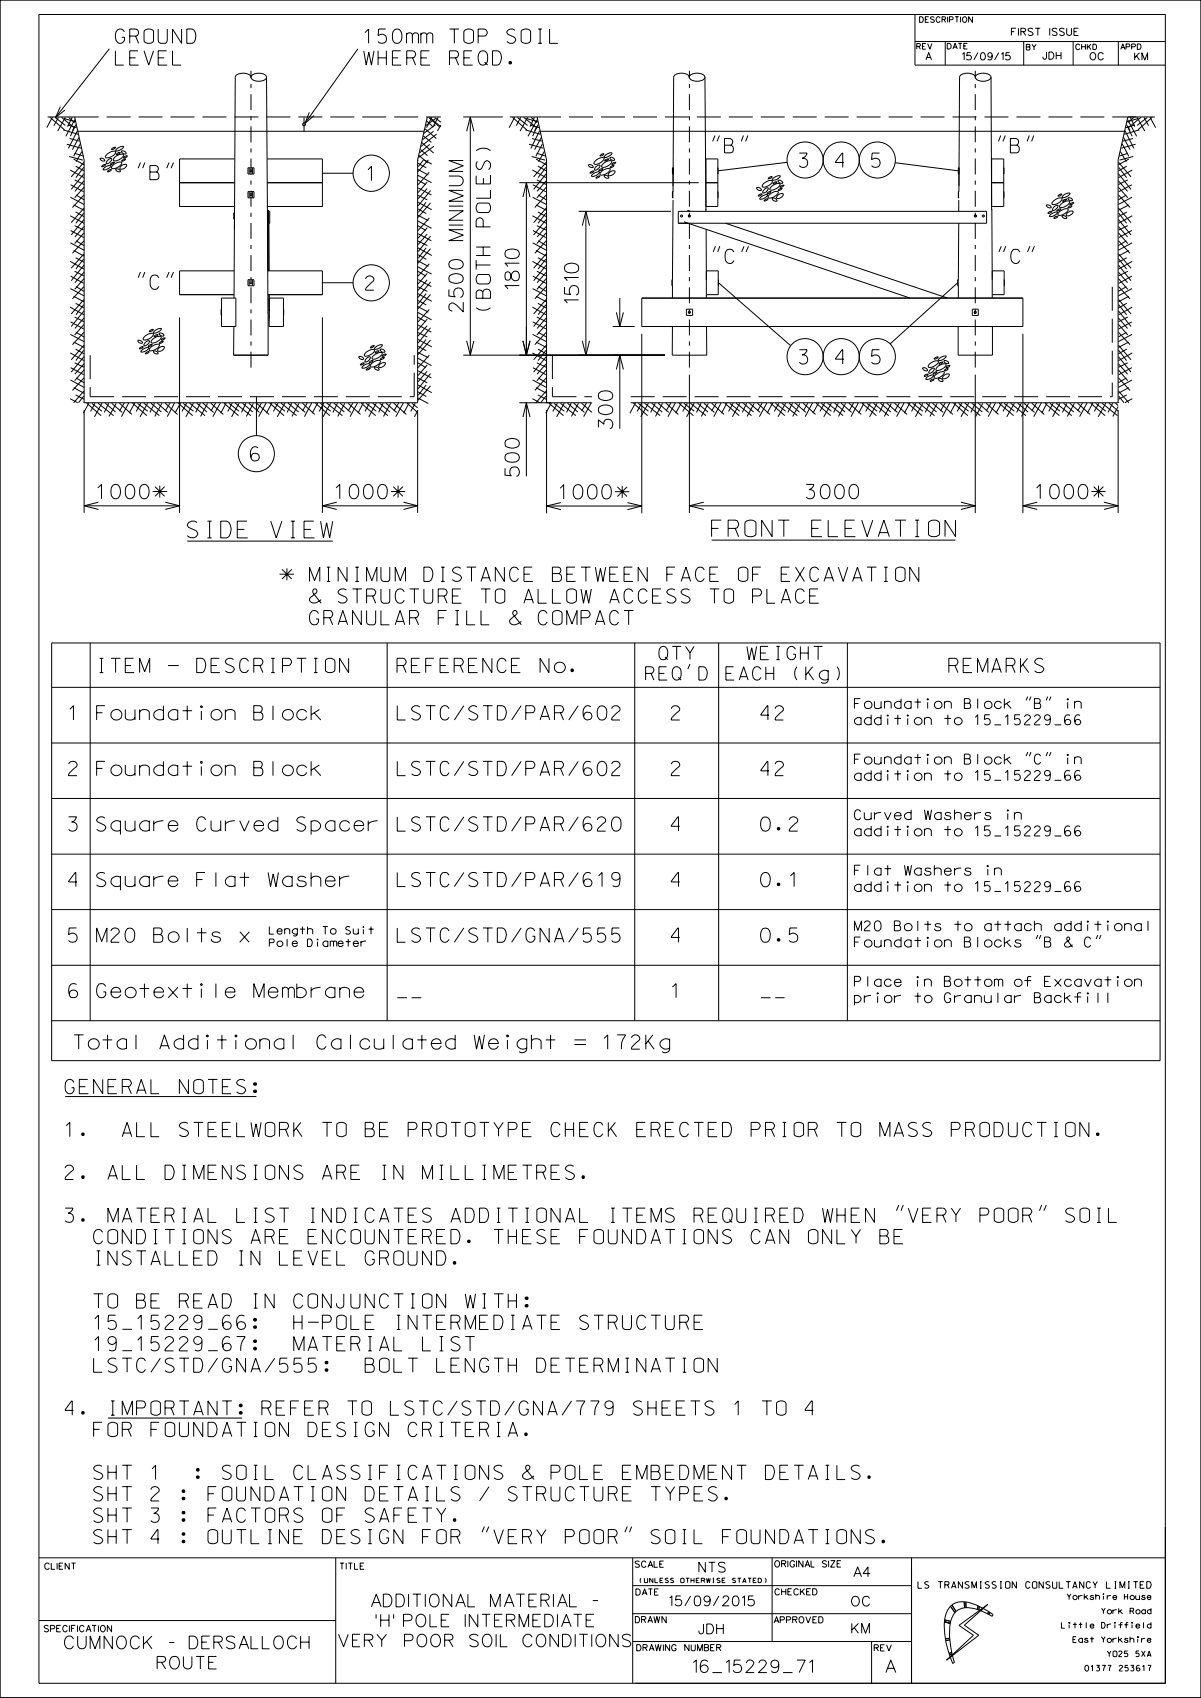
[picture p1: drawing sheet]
<svg xmlns="http://www.w3.org/2000/svg" width="210mm" height="297mm" viewBox="0 0 210 297" stroke-linecap="round" stroke-linejoin="round" font-family="sans-serif">
<g fill="none" stroke="#000" stroke-width=".17">
<path d="M0 0h210v296.9h-210zM6.8 2.5h197v291.9h-197zM10.5 18.7l-.8 1.8 1.7-1.2M19.1 8.5l-9.4 12M43.9 13.5a1.66 1.66 0 0 0-2.2-.6 .72 .72 0 0 0-.6 .6l-.1 26.5M44.1 13.1a2.02 2.02 0 0 1 2.5 .2 .8 .8 0 0 1-1 .9 1.45 1.45 0 0 1-1.7-.7zM46.6 13.5l.2 26.3M54.1 19.6l-.8 2 1.6-1.4M62.6 8.5l-9.3 13.1M120.5 13.5a1.6 1.6 0 0 0-2.1-.6l-.4 .2-.2 .4-.1 19M120.7 13.1a2.02 2.02 0 0 1 2.5 .2 .83 .83 0 0 1-1 .9l-1-.1a.7 .7 0 0 1-.6-.8zM123.3 13.5l.1 23.2"/>
<path d="M160 7.3h43.8M160 2.5v8.9h43.8M160.3 8.1l.6-.1v-.3l-.6-.1v1M160.6 8.1l.3 .5M161.3 8.1h.3M161.9 7.6h-.6v1h.6M162.2 7.6l.4 1 .3-1M165.3 7.3v4.1M170.5 13.5a1.57 1.57 0 0 0-2-.6 .79 .79 0 0 0-.7 .6l-.1 19M170.7 13.1a2.07 2.07 0 0 1 2.5 .2 .82 .82 0 0 1-.9 .9 1.47 1.47 0 0 1-1.8-.7zM173.3 13.5l.1 23.2M179 7.3v4.1"/>
<path d="M187.6 7.3v4.1M195.5 7.3v4.1M8.3 20.5h4.8l1.6 7.5v42.4h58.3v-42.4l1.7-7.5h2.4M8.7 20.5l2.6 2.2M9.2 20.5l-1 1.8M9.7 20.6l1.7 1.3M10.2 20.5l-.8 1.5M10.8 20.5l2.3 1.9M11 22.7l2.7 .8M11.2 20.7l2 .6M11.4 20.5l-1.3 2.4M11.7 25.2l2.5 .7"/>
<path d="M11.8 21.9l1.6 .4M12 20.5l1.1 .9M12.1 27.4l2.4 .6M12.2 24.2l1.7 .5M12.3 29.7l2.4 1.4M12.3 37.7l2.4 1.3M12.3 34.5l2.4 1.3M12.3 32.3l2.3 1.2M12.6 20.5l-.8 1.7M12.9 27.8l1.8 1M12.9 35.8l1.8 1M13 26.8l1.6 .5"/>
<path d="M13.1 31.5l1.6 .8M13.1 39.5l1.6 .7M13.1 22.1l-.4 .8M13.1 20.9l-1.6 2.9M13.2 29.1l1.5 .8M13.2 37.1l1.5 .8M13.3 21.8l-1 2M13.3 34.1l1.4 .9M13.5 22.9l-1.5 3.1M13.6 23h60.6M13.8 24.1l-1.1 2.1M14 25.1l-1.1 2.2"/>
<path d="M14.3 26.5l-1 1.8M14.6 29.3l-1.3 1.8M14.6 37.3l-1.3 1.7M14.7 34.1l-2 2.2M14.7 32.8l-1.6 1.8M14.7 31.6l-1.6 1.9M14.7 30.4l-2.2 2.7M14.7 28.4l-2.2 2.5M14.7 39.6l-1.6 1.8M14.7 38.4l-2.2 2.7M14.7 36.4l-2.2 2.5M17.5 27.7h.3a.52 .52 0 0 1 .5 .4h-.5z"/>
<path d="M17.9 29l.6-.2-.2 .2-.5 .2zM18.1 29.5l.2-.2a1.33 1.33 0 0 1 1.1-.3 1.34 1.34 0 0 1-1.4 .7zM18.6 27.1l.6-.4a1.02 1.02 0 0 1 1-.2 1.45 1.45 0 0 1-1.7 1zM18.8 29.9l.6-.3a.38 .38 0 0 1-.6 .3zM18.9 28l.2-.2h.4a.91 .91 0 0 1-.9 .8v-.1zM19.4 28.6l.5-.2a.38 .38 0 0 1-.6 .3zM19.6 25.9l.6-.1-.6 .4zM19.6 29l.6-.4a1.02 1.02 0 0 1 1.1-.2 1.49 1.49 0 0 1-1.8 1zM20.2 27.4l.3-.2a1.08 1.08 0 0 1 1.1-.1 1.49 1.49 0 0 1-1.8 .9v-.1zM20.2 29.6l.3-.1 .4 .2 .2 .3-.3 .1a.49 .49 0 0 1-.6-.5zM20.4 27l.2-.3h.4l-.3 .2-.3 .2zM20.5 26a1.21 1.21 0 0 1 1.1-.4 1.33 1.33 0 0 1-1.4 .7z"/>
<path d="M21.1 29.1a.86 .86 0 0 1 1-.3 .83 .83 0 0 1-1.1 .7zM21.2 26.5l.3-.1a.52 .52 0 0 1 .5 .4 .58 .58 0 0 1-.8-.3zM21.3 28.1l.6-.3a.38 .38 0 0 1-.6 .3zM21.6 27.5l.4-.2h.3l-.5 .3zM24.6 28.4l-.4 1M25.3 28.4l-.4 1M29.6 28.4l-.5 1M30.3 28.4l-.4 1M31.4 32h9.6M41 37.2v1.1M41 38.3l-.1 13.8M41 27.8h-9.6v8.3h9.6"/>
<path d="M41.1 37.2h-.2v1.1h.2M43.4 29.3h1v1.1h-1zM43.4 33.5h1v1.1h-1zM43.6 29.3v1.1M43.6 33.5v1.1M44.2 29.3v1.1M44.2 33.5v1.1M46.7 27.8h9.7v8.3h-9.6M46.7 32h9.7M46.8 37h.1M46.8 38v16.7M47 37h.2v2h-.2v-2.2h-.2v2h.2"/>
<path d="M47 39v8.4M53.2 20.5v2.5M56.4 30.3h5.3M73.1 38.7l2.4 1.2M73.1 39.5l1.4 .8M73.1 30.7l2.4 1.3M73.1 31.5l1.4 .8M73.1 37.6l1.8 1M73.1 29.6l1.8 1M73.1 34.2l1.6 .8M73.1 35.4l2.4 1.3M73.1 36.5l1.4 .9"/>
<path d="M73.1 28.6l1.4 .7M73.1 28h.1M73.1 32.9l2.3 1.2M73.2 27.2l1.6 1.3M73.5 26.1l1.3 1.1M73.8 24.9l2 1.9M74 23.8l1.4 1.1M74 28l-.9 1.1M74.2 28l1.3 .7M74.3 22.5l2 1.7M74.5 35.4l-1.4 1.7M74.6 21.1l1.2 1.2"/>
<path d="M74.7 33l-1.6 1.8M74.7 39.8l-1.6 1.9M74.7 31.8l-1.6 1.9M74.9 28l-1.8 2M74.9 20.5l1.9 1.7M75.1 38.1l-2 2.2M75.1 30.1l-2 2.2M75.1 20.5l2 1.7M75.1 25.3l-1.7 1.4M75.3 33.3l-2.2 2.7M75.3 35.5l-2.2 2.5M75.5 20.5l-.9 1.8"/>
<path d="M75.8 23l-1.9 1.4M75.9 25.6l-2.7 1.9M76 20.6l1.1 .8M76.1 20.8l-1.7 1.2M76.1 21.8l-2 1.5M76.3 23.5l-2.7 2.1M76.6 20.5l-.8 1.5M77.1 21.9l-.6 1M81 20.5h6.9M81.6 23l.6-2.5 .7 2.5M82.2 20.5v41.6M89.1 20.5h4.8l1.7 7.5v42.4"/>
<path d="M89.6 20.5l2.5 2.2M90 20.5l-1 1.8M90.5 20.6l1.8 1.3M90.8 32h31.4M91.1 20.5l-.8 1.5M91.4 34.5l.6-2.5 .7 2.5M91.6 20.5l2.3 1.9M91.9 22.7l2.6 .8M92 32v30.1M92.1 20.7l2 .6M92.3 20.5l-1.4 2.4M92.5 25.2l2.5 .7"/>
<path d="M92.7 21.9l1.6 .4M92.9 20.5l1 .9M93 27.4l2.3 .6M93 24.2l1.8 .5M93.1 29.7l2.4 1.4M93.1 37.7l2.4 1.3M93.1 34.5l2.4 1.3M93.2 32.3l2.3 1.2M93.5 20.5l-.8 1.7M93.7 27.8l1.8 1M93.7 35.8l1.8 1M93.8 26.8l1.6 .5"/>
<path d="M93.9 31.5l1.6 .8M93.9 39.5l1.6 .7M93.9 22.1l-.4 .8M93.9 20.9l-1.6 2.9M94.1 29.1l1.4 .8M94.1 37.1l1.4 .8M94.1 21.8l-1 2M94.1 34.1l1.4 .9M94.4 22.9l-1.6 3.1M94.4 23h102.2M94.7 24.1l-1.2 2.1M94.9 25.1l-1.2 2.2"/>
<path d="M95.2 26.5l-1 1.8M95.5 29.3l-1.4 1.8M95.5 37.3l-1.4 1.7M95.5 34.1l-2 2.2M95.5 32.8l-1.6 1.8M95.5 31.6l-1.6 1.9M95.5 30.4l-2.2 2.7M95.5 28.4l-2.2 2.5M95.5 39.6l-1.6 1.8M95.5 38.4l-2.2 2.7M95.5 36.4l-2.2 2.5M101.2 37h16.1"/>
<path d="M101.8 39.5l.6-2.5 .7 2.5M102.4 37v25.1M102.9 28.9l.3-.1a.52 .52 0 0 1 .5 .4l-.3 .1a.52 .52 0 0 1-.5-.4zM103.2 30.2l.2-.2 .5-.1-.5 .4zM103.5 30.6l.2-.2a1.3 1.3 0 0 1 1.1-.3 1.22 1.22 0 0 1-1.4 .7zM104 28.3l.6-.5a1.02 1.02 0 0 1 1-.1 1.49 1.49 0 0 1-1.7 .9zM104.2 31.1l.5-.3h.2l-.5 .4zM104.2 29.1l.7-.2a.91 .91 0 0 1-.9 .8zM104.8 29.7l.6-.2-.3 .3-.4 .1zM104.9 27.2l.6-.3a.38 .38 0 0 1-.6 .3zM105 30.2l.6-.5a1.08 1.08 0 0 1 1.1-.1 1.49 1.49 0 0 1-1.8 .9zM105.3 28.8l.6-.5a1.02 1.02 0 0 1 1.1-.1 1.45 1.45 0 0 1-1.8 1z"/>
<path d="M105.6 30.7h.3a.49 .49 0 0 1 .5 .4h-.5zM105.7 27.3l.2-.2a1.19 1.19 0 0 1 1.1-.3 1.34 1.34 0 0 1-1.4 .7zM105.7 28.1l.3-.2 .4-.1-.5 .4zM106.5 30.2a.86 .86 0 0 1 1-.3 .88 .88 0 0 1-1.1 .8zM106.6 27.6h.5l.4 .4a.58 .58 0 0 1-.9-.4zM106.7 29.2l.4-.3 .3 .1-.5 .3h-.3zM107 28.7l.7-.3-.5 .4zM117.6 29.3h.2v1.1h-.2zM117.7 29.3v1.1M117.7 33.5v1.1M117.7 35l-.1 13.9M117.7 30.4v3.1"/>
<path d="M117.8 33.5h-.2v1.1h.2M118.6 37h53.9v2h-53.9zM119.6 38.8l39.5 13.3M120.3 36.8l.4 .2M120.3 36.8l-.1 .2M120.3 36.8h.1M120.6 37.6l-.2 .1 .1 .3M123.4 32h2.1M123.4 27.8h2.1v8.3h-2.1zM123.4 36.5v.5M125 23.7l-.4 1M125.5 29.3v1.1"/>
<path d="M125.5 33.5v1.1M125.8 23.7l-.4 1M126.9 39l38.8 13.1M130 23.7l-.4 1M130.8 23.7l-.4 1M132.3 32.8a.59 .59 0 0 1 .8 .5h-.3a.57 .57 0 0 1-.5-.5zM132.7 34.1l.5-.2-.2 .3-.4 .1zM133.1 34.4a1.16 1.16 0 0 1 1.1-.3 1.42 1.42 0 0 1-1.3 .7zM133.4 32.2l.5-.4a.93 .93 0 0 1 1.1-.1 1.52 1.52 0 0 1-1.7 .9zM133.6 35.1l.6-.3a.44 .44 0 0 1-.6 .3zM133.7 33.1l.2-.2h.4a.85 .85 0 0 1-.9 .8v-.1zM134.1 33.8l.6-.3a.38 .38 0 0 1-.6 .3z"/>
<path d="M134.3 31.2l.7-.3-.5 .4h-.2zM134.4 34.2l.6-.5a.88 .88 0 0 1 1.1-.1 1.47 1.47 0 0 1-1.8 .9zM134.7 32.8l.6-.5a.93 .93 0 0 1 1.1-.1 1.52 1.52 0 0 1-1.8 1zM135 34.7a.57 .57 0 0 1 .9 .4l-.3 .1a.51 .51 0 0 1-.6-.5zM135.1 31.3a1.42 1.42 0 0 1 1.3-.5 1.26 1.26 0 0 1-1.4 .7zM135.3 32l.5-.2-.3 .3-.4 .1zM135.9 34.2a.84 .84 0 0 1 1-.3 .88 .88 0 0 1-1.1 .7zM136 31.6a.6 .6 0 0 1 .9 .4h-.6zM136.1 33.2l.6-.3a.43 .43 0 0 1-.6 .3zM136.4 32.7l.6-.3a.4 .4 0 0 1-.6 .3zM137.6 28.4l-12 1.5M156.5 28.5l11.1 1.4"/>
<path d="M167.6 29.3h.1v1.1h-.1zM167.6 29.3v1.1M167.6 33.5v1.1M167.6 39v13.1M167.6 35v2M167.7 30.4v3.1M167.7 33.5h-.1v1.1h.1M170.4 37.7h.3v.2h-.3zM170.5 37.6a.18 .18 0 0 1 .2 .2 .18 .18 0 0 1-.1 .2M173.4 32h2.1M173.4 27.8h2.1v8.3h-2.1zM173.4 36.5l.1 12.4"/>
<path d="M175 23.7l-.4 1M175.5 29.3v1.1M175.5 33.5v1.1M175.8 23.7l-.4 1M180 23.7l-.4 1M180.8 23.7l-.4 1M183 35.9l.3-.1 .4 .2 .1 .3-.3 .1a.52 .52 0 0 1-.5-.5zM183.3 37.2l.4-.2h.2l-.5 .3zM183.6 37.7l.2-.2a1.18 1.18 0 0 1 1.1-.4 1.34 1.34 0 0 1-1.4 .7zM184.1 35.3l.2-.2a1.37 1.37 0 0 1 1.4-.4 1.49 1.49 0 0 1-1.8 1zM184.3 38.1l.6-.3a.37 .37 0 0 1-.6 .3zM184.3 36.2l.7-.3a.9 .9 0 0 1-1 .9z"/>
<path d="M184.8 36.8l.3-.2 .4-.1-.5 .4zM185 34.2l.3-.2 .4-.1-.3 .4h-.3zM185.1 37.2l.6-.4a.93 .93 0 0 1 1.1-.2 1.52 1.52 0 0 1-1.8 1zM185.4 35.8l.3-.2a1.39 1.39 0 0 1 1.3-.4 1.53 1.53 0 0 1-1.7 1zM185.7 37.8l.3-.1a.52 .52 0 0 1 .5 .5h-.5zM185.8 35.1l.5-.3 .2 .1-.5 .3zM186 34.2a1.11 1.11 0 0 1 1.1-.4 1.34 1.34 0 0 1-1.4 .7zM186.6 37.3a.78 .78 0 0 1 1-.3 .89 .89 0 0 1-1.2 .7zM186.7 34.6h.3l.4 .2 .1 .2-.3 .1a.52 .52 0 0 1-.5-.5zM186.9 36.2l.5-.2-.3 .3-.4 .1zM187.1 35.7l.4-.3 .2 .1-.2 .2-.4 .1zM195.6 34.1l2 2.2"/>
<path d="M195.6 32.8l1.6 1.8M195.6 31.6l1.6 1.9M195.6 30.4l2.2 2.7M195.6 28.4l2.2 2.5M195.6 39.6l1.6 1.8M195.6 38.4l2.2 2.7M195.6 36.4l2.2 2.5M195.6 29.3l1.4 1.8M195.6 37.3l1.4 1.7M195.9 26.5l1.1 1.8M196.2 25.1l1.2 2.2M196.5 24.1l1.1 2.1"/>
<path d="M196.7 22.9l1.6 3.1M197 34.1l-1.5 .9M197 21.8l.9 2M197 29.1l-1.4 .8M197 37.1l-1.4 .8M197.2 20.9l1.6 2.9M197.2 22.1l.4 .8M197.2 31.5l-1.6 .8M197.2 39.5l-1.6 .7M197.2 26.8l-1.5 .5M197.4 27.8l-1.9 1M197.4 35.8l-1.9 1"/>
<path d="M197.6 20.5l.8 1.7M197.9 32.3l-2.3 1.2M197.9 34.5l-2.4 1.3M198 29.7l-2.4 1.4M198 37.7l-2.4 1.3M198.1 24.2l-1.8 .5M198.2 27.4l-2.4 .6M198.3 20.5l-1.1 .9M198.4 21.9l-1.6 .4M198.6 25.2l-2.5 .7M198.8 20.5l1.4 2.4M199 20.7l-2 .6"/>
<path d="M199.2 22.7l-2.6 .8M199.5 20.5l-2.3 1.9M200 20.5l.8 1.5M200.6 20.6l-1.8 1.3M201.1 20.5l1 1.8M201.5 20.5l-2.5 2.2M201.9 20.5h-4.7l-1.7 7.5v42.4h-85.2M12.3 45.7l2.4 1.4M12.3 53.7l2.4 1.4M12.3 42.5l2.4 1.3M12.3 50.5l2.4 1.2M12.3 58.5l2.4 1.3"/>
<path d="M12.3 40.3l2.3 1.3M12.3 48.3l2.3 1.3M12.3 56.3l2.3 1.2M12.9 43.8l1.8 1M12.9 51.8l1.8 1M12.9 59.8l1.8 1M13.1 47.4l1.6 .9M13.1 55.5l1.6 .8M13.2 45.1l1.5 .8M13.2 53.1l1.5 .8M13.3 42.1l1.4 .9M13.3 50.1l1.4 .9"/>
<path d="M13.3 58.1l1.4 .8M14.6 45.3l-1.3 1.8M14.6 53.3l-1.3 1.8M14.7 42.1l-2 2.2M14.7 40.7l-1.6 1.9M14.7 50.1l-2 2.2M14.7 48.8l-1.6 1.8M14.7 47.6l-1.6 1.9M14.7 46.4l-2.2 2.7M14.7 44.4l-2.2 2.5M14.7 58.1l-2 2.2M14.7 56.8l-1.6 1.8"/>
<path d="M14.7 55.6l-1.6 1.9M14.7 54.4l-2.2 2.7M14.7 52.4l-2.2 2.5M24.1 59.6l.3-.1a.52 .52 0 0 1 .5 .5h-.5zM24.6 47.6l-.4 1M25.2 59l.6-.5a1.01 1.01 0 0 1 1-.1 1.45 1.45 0 0 1-1.8 1zM25.3 47.6l-.4 1M25.5 59.9l.2-.2 .4-.1a.91 .91 0 0 1-.9 .9v-.2zM26.2 57.8l.6-.2-.6 .4zM26.8 59.3l.3-.2a1.08 1.08 0 0 1 1.1-.2 1.49 1.49 0 0 1-1.8 1v-.2zM27 58.8l.2-.2 .4-.1-.3 .3-.3 .1zM27.1 57.8a1.25 1.25 0 0 1 1.1-.3 1.42 1.42 0 0 1-1.4 .7z"/>
<path d="M27.8 58.3l.3-.1a.52 .52 0 0 1 .5 .5 .58 .58 0 0 1-.8-.4zM27.9 60l.6-.4a.38 .38 0 0 1-.6 .4zM28.2 59.4l.4-.3h.3l-.5 .4zM29.6 47.6l-.5 1M30.3 47.6l-.4 1M31.4 55.5v34.2M38.7 54.1v1.1M38.7 52.1h2.5v5h-2.5zM40.9 57.1v5M40.9 47.4h-9.5v4.1h9.5M43.4 48.9h1v1.1h-1zM43.6 48.9v1.1"/>
<path d="M44.2 48.9v1.1M46.8 47.4h9.6v4.1h-9.6M46.8 54.7l.1 7.4M46.8 54.7v.1M46.9 56h.2M47 51.5l.1 4.3M47.1 54h.1M47.1 54v.4M47.1 51.5v5.6h2.5v-5h-2.5M49.6 54.1v1.1M56.3 49.5h5.4M56.4 55.5v34.2"/>
<path d="M73.1 54.6l2.4 1.3M73.1 55.5l1.4 .8M73.1 46.7l2.4 1.2M73.1 47.4l1.4 .9M73.1 53.6l1.8 1M73.1 45.6l1.8 1M73.1 58.2l1.6 .7M73.1 59.4l2.4 1.3M73.1 50.2l1.6 .8M73.1 51.4l2.4 1.3M73.1 52.6l1.4 .7M73.1 42.2l1.6 .8"/>
<path d="M73.1 43.4l2.4 1.3M73.1 44.6l1.4 .8M73.1 56.9l2.3 1.2M73.1 48.9l2.3 1.2M73.1 40.9l2.3 1.2M74.5 59.4l-1.4 1.7M74.5 51.4l-1.4 1.7M74.5 43.4l-1.4 1.8M74.7 57l-1.6 1.8M74.7 49l-1.6 1.8M74.7 41l-1.6 1.8M74.7 55.8l-1.6 1.9"/>
<path d="M74.7 47.8l-1.6 1.9M75.1 54.1l-2 2.2M75.1 46.1l-2 2.2M75.3 57.3l-2.2 2.7M75.3 59.5l-2.2 2.5M75.3 49.3l-2.2 2.7M75.3 51.5l-2.2 2.5M75.3 41.3l-2.2 2.7M75.3 43.5l-2.2 2.5M81.6 59.6l.6 2.5 .7-2.5M91.4 59.6l.6 2.5 .7-2.5M93.1 45.7l2.4 1.4"/>
<path d="M93.1 53.7l2.4 1.4M93.1 42.5l2.4 1.3M93.1 50.5l2.4 1.2M93.1 58.5l2.4 1.3M93.2 40.3l2.3 1.3M93.2 48.3l2.3 1.3M93.2 56.3l2.3 1.2M93.7 43.8l1.8 1M93.7 51.8l1.8 1M93.7 59.8l1.8 1M93.9 47.4l1.6 .9M93.9 55.5l1.6 .8"/>
<path d="M94.1 45.1l1.4 .8M94.1 53.1l1.4 .8M94.1 42.1l1.4 .9M94.1 50.1l1.4 .9M94.1 58.1l1.4 .8M95.5 45.3l-1.4 1.8M95.5 53.3l-1.4 1.8M95.5 42.1l-2 2.2M95.5 40.7l-1.6 1.9M95.5 50.1l-2 2.2M95.5 48.8l-1.6 1.8M95.5 47.6l-1.6 1.9"/>
<path d="M95.5 46.4l-2.2 2.7M95.5 44.4l-2.2 2.5M95.5 58.1l-2 2.2M95.5 56.8l-1.6 1.8M95.5 55.6l-1.6 1.9M95.5 54.4l-2.2 2.7M95.5 52.4l-2.2 2.5M101.8 59.6l.6 2.5 .7-2.5M107.1 57.1h3.9M107.8 54.6l.6 2.5 .6-2.5M108.4 52.1v5M112.2 52.1h66.7v5h-66.7z"/>
<path d="M112.2 58.4v31.4M117.5 48.9v1.1M117.6 57.1l-.1 5h6.1l-.1-5M117.6 50v2.1M117.7 48.9h-.2v1.1h.2M120 54.1h1.1v1.1h-1.1zM120.4 54.5h.3v.3h-.3zM123.5 40.1v8.8M123.5 51.5h2.1v-4.1h-2.1v4.7M125.1 43.1l-.4 1M125.6 48.9v1.1M125.6 49.5l12.7 11"/>
<path d="M125.9 43.1l-.4 1M130.1 43.1l-.4 1M130.9 43.1l-.4 1M165.7 52.1h.1M167.5 49.5l-11.9 10.6M167.5 57.1v5h6v-5M167.6 48.9h-.1v1.1h.1M170 54.1h1.1v1.1h-1.1zM170.4 54.5h.3v.3h-.3zM170.5 54.8h.1M170.6 54.5l-.2 .1 .1 .2M170.6 54.5h.1"/>
<path d="M173.5 51.5h2.1v-4.1h-2.1v4.7M175.1 43.1l-.4 1M175.6 48.9h.1M175.6 50h.1M175.9 43.1l-.4 1M178.9 58.4v31.3M180.1 43.1l-.4 1M180.9 43.1l-.5 1M195.6 42.1l2 2.2M195.6 40.7l1.6 1.9M195.6 50.1l2 2.2M195.6 48.8l1.6 1.8"/>
<path d="M195.6 47.6l1.6 1.9M195.6 46.4l2.2 2.7M195.6 44.4l2.2 2.5M195.6 58.1l2 2.2M195.6 56.8l1.6 1.8M195.6 55.6l1.6 1.9M195.6 54.4l2.2 2.7M195.6 52.4l2.2 2.5M195.6 45.3l1.4 1.8M195.6 53.3l1.4 1.8M197 42.1l-1.5 .9M197 50.1l-1.5 .9"/>
<path d="M197 58.1l-1.5 .8M197 45.1l-1.4 .8M197 53.1l-1.4 .8M197.2 47.4l-1.6 .9M197.2 55.5l-1.6 .8M197.4 43.8l-1.9 1M197.4 51.8l-1.9 1M197.4 59.8l-1.9 1M197.9 40.3l-2.3 1.3M197.9 48.3l-2.3 1.3M197.9 56.3l-2.3 1.2M197.9 42.5l-2.4 1.3"/>
<path d="M197.9 50.5l-2.4 1.2M197.9 58.5l-2.4 1.3M198 45.7l-2.4 1.4M198 53.7l-2.4 1.4M12.3 61.7l2.4 1.4M12.3 69.7l1.3 .7M12.3 66.5l2.4 1.3M12.3 64.3l2.3 1.2M12.9 67.8l1.8 1M13.1 63.5l1.6 .7M13.2 61.1l1.5 .8M13.2 69.1l1.5 .7"/>
<path d="M13.3 66.1l1.4 .9M14.6 61.3l-1.3 1.8M14.6 69.3l-.9 1.1M14.7 66.1l-2 2.2M14.7 64.7l-1.6 1.9M14.7 63.6l-1.6 1.8M14.7 62.4l-2.2 2.7M14.7 60.4l-2.2 2.5M14.7 70.4h-.1M14.7 68.4l-1.8 2M14.7 71.7v18M15.2 70.5l2.5 2.2"/>
<path d="M15.6 70.5l-1 1.8M16.1 70.6l1.7 1.3M16.6 70.5l-.8 1.5M17.1 70.5l2.8 2.2M17.8 70.5l-1.3 2.4M18.4 70.5l1.8 1.6M19 70.5l-.8 1.6M19.5 70.5l1.9 1.6M20.3 70.6l-1.3 2.2M20.9 70.5l2.2 2M21.7 70.5l-.8 1.4M22.5 70.5l-1.3 2.4"/>
<path d="M23.2 70.5l2.5 2.2M23.6 70.5l-1 1.8M24.1 70.6l1.7 1.3M24.5 60.8l.5-.2-.1 .2-.5 .2zM24.6 70.5l-.8 1.5M24.7 61.4l.2-.2a1.28 1.28 0 0 1 1.1-.4 1.22 1.22 0 0 1-1.4 .7zM25.2 70.5l2.7 2.2M25.4 61.8l.6-.3a.38 .38 0 0 1-.6 .3zM25.8 70.5l-1.3 2.4M26 60.4l.5-.2a.38 .38 0 0 1-.6 .3zM26.2 60.9l.6-.5a1.02 1.02 0 0 1 1.1-.1 1.49 1.49 0 0 1-1.8 1zM26.4 70.5l1.8 1.6"/>
<path d="M26.8 61.5l.3-.1 .4 .2 .2 .2-.3 .1a.49 .49 0 0 1-.6-.4zM27 70.5l-.8 1.6M27.5 70.5l1.9 1.6M27.7 60.9a.86 .86 0 0 1 1-.2 .83 .83 0 0 1-1.1 .7zM28.3 70.6l-1.2 2.2M28.9 70.5l2.1 2M29.7 70.5l-.8 1.4M30.5 70.5l-1.3 2.4M31.2 70.5l2.5 2.2M31.6 70.5l-1 1.8M32 70.6l1.8 1.3M32.6 70.5l-.8 1.5"/>
<path d="M33.2 70.5l2.6 2.2M33.8 70.5l-1.3 2.4M34.4 70.5l1.8 1.6M35 70.5l-.8 1.6M35.5 70.5l1.9 1.6M36.3 70.6l-1.2 2.2M36.9 70.5l2.2 2M37.7 70.5l-.8 1.4M38.5 70.5l-1.3 2.4M39.2 70.5l2.5 2.2M39.5 70.5l-.9 1.8M40 70.6l1.8 1.3"/>
<path d="M40.6 70.5l-.8 1.5M40.9 62.1h6M41.1 70.5l2.8 2.2M41.8 70.5l-1.3 2.4M42.4 70.5l1.8 1.6M43 70.5l-.8 1.6M43.5 70.5l1.9 1.6M44.3 70.6l-1.2 2.2M44.8 69.4v6.8M44.9 70.5l2.2 2M45.1 78.3a.72 .72 0 0 0-.9-.1 1.51 1.51 0 0 0 .3 2.4l.5-.1a.72 .72 0 0 0-.1-1.2 .72 .72 0 0 0-1 .7M45.7 70.5l-.8 1.4"/>
<path d="M46.5 70.5l-1.3 2.4M47.2 70.5l2.5 2.2M47.6 70.5l-1 1.8M48 70.6l1.8 1.3M48.6 70.5l-.8 1.5M49.1 70.5l2.8 2.2M49.8 70.5l-1.3 2.4M50.4 70.5l1.8 1.6M51 70.5l-.8 1.6M51.5 70.5l1.9 1.6M52.3 70.6l-1.3 2.2M52.9 70.5l2.1 2"/>
<path d="M53.7 70.5l-.8 1.4M54.5 70.5l-1.3 2.4M55.1 70.5l2.6 2.2M55.6 70.5l-1 1.8M56 70.6l1.8 1.3M56.6 70.5l-.8 1.5M57.1 70.5l2.8 2.2M57.8 70.5l-1.3 2.4M58.4 70.5l1.8 1.6M59 70.5l-.8 1.6M59.5 70.5l1.8 1.6M60.3 70.6l-1.2 2.2"/>
<path d="M60.9 70.5l2.1 2M61.7 70.5l-.8 1.4M62.5 70.5l-1.3 2.4M62.8 62.4h.5l.3 .4a.56 .56 0 0 1-.8-.4zM63 63.7l.6-.2a.38 .38 0 0 1-.6 .2zM63.1 70.5l2.6 2.2M63.3 64.2a1.42 1.42 0 0 1 1.4-.5 1.26 1.26 0 0 1-1.4 .6zM63.5 70.5l-.9 1.8M63.8 61.8l.6-.4a.93 .93 0 0 1 1.1-.2 1.52 1.52 0 0 1-1.8 1zM64 70.6l1.8 1.3M64 64.6l.7-.3a.4 .4 0 0 1-.7 .3zM64.1 62.7l.3-.2 .3-.1a.85 .85 0 0 1-.9 .9z"/>
<path d="M64.6 70.5l-.8 1.5M64.7 63.2l.5-.1-.1 .2-.5 .2zM64.8 60.7l.6-.3a.39 .39 0 0 1-.6 .3zM64.9 63.7l.5-.5a1.01 1.01 0 0 1 1.1-.1 1.45 1.45 0 0 1-1.8 1zM65.2 70.5l2.6 2.2M65.2 62.3l.6-.4a.97 .97 0 0 1 1-.2 1.49 1.49 0 0 1-1.7 1zM65.5 64.3l.3-.1a.52 .52 0 0 1 .5 .5 .58 .58 0 0 1-.8-.4zM65.5 60.9l.2-.2a1.3 1.3 0 0 1 1.2-.4 1.22 1.22 0 0 1-1.4 .7zM65.6 61.6l.6-.3a.36 .36 0 0 1-.6 .3zM65.8 70.5l-1.3 2.4M66.4 63.8a.86 .86 0 0 1 1-.3 .88 .88 0 0 1-1.2 .7zM66.4 70.5l1.8 1.6"/>
<path d="M66.5 61.1h.3a.58 .58 0 0 1 .5 .5h-.3a.58 .58 0 0 1-.5-.5zM66.5 62.8l.6-.3a.4 .4 0 0 1-.6 .3zM66.8 62.2l.6-.3a.41 .41 0 0 1-.6 .3zM67 70.5l-.8 1.6M67.5 70.5l1.9 1.6M68.3 70.6l-1.2 2.2M68.9 70.5l2.1 2M69.7 70.5l-.8 1.4M70.5 70.5l-1.3 2.4M71.2 70.5l1.8 1.6M71.5 70.5l-.9 1.8M72 70.6l1 .7"/>
<path d="M72.6 70.5l-.8 1.5M73 71.9l-.5 1M73 71.7v18M73.1 62.6l2.4 1.4M73.1 63.5l1.4 .8M73.1 69.6l1.8 1M73.1 61.6l1.8 1M73.1 66.1l1.6 .9M73.1 67.3l2.4 1.4M73.1 68.5l1.4 .9M73.1 60.6l1.4 .7M73.1 64.9l2.3 1.2"/>
<path d="M74.5 67.3l-1.4 1.8M74.7 64.9l-1.6 1.9M74.7 63.8l-1.6 1.9M75.1 62.1l-2 2.2M75.3 65.3l-2.2 2.7M75.3 67.5l-2.2 2.5M81 62.1h35.3M90.8 70.4h12.7M91.4 73l.6-2.6 .7 2.6M92 70.4v12.9M93.1 69.7l1.3 .7M93.1 61.7l2.4 1.4"/>
<path d="M93.1 66.5l2.4 1.3M93.2 64.3l2.3 1.2M93.7 67.8l1.8 1M93.9 63.5l1.6 .7M94.1 61.1l1.4 .8M94.1 69.1l1.4 .7M94.1 66.1l1.4 .9M95.5 61.3l-1.4 1.8M95.5 69.3l-1 1.1M95.5 66.1l-2 2.2M95.5 64.7l-1.6 1.9M95.5 63.6l-1.6 1.8"/>
<path d="M95.5 62.4l-2.2 2.7M95.5 60.4l-2.2 2.5M95.5 70.4h.1M95.5 68.4l-1.8 2M95.6 71.7v18.1M96 70.5l2.5 2.2M96.4 70.5l-1 1.8M96.9 70.6l1.8 1.3M97.5 70.5l-.8 1.5M98 70.5l2.7 2.2M98.7 70.5l-1.4 2.4M99.2 70.5l1.8 1.6"/>
<path d="M99.9 70.5l-.8 1.6M100.3 70.5l1.9 1.6M101.1 70.6l-1.2 2.2M101.7 70.5l1.8 1.6M102.6 70.5l-.9 1.4M103.4 70.5l-1.3 2.4M107.8 64.6l.6-2.5 .6 2.5M108.4 62.1v12.9M110.7 70.5l2.5 2.2M111.1 70.5l-1 1.8M111.6 70.6l1.8 1.3M112.2 70.5l-.8 1.5"/>
<path d="M112.7 70.5l2.7 2.2M113.4 70.5l-1.4 2.4M113.9 70.5l1.9 1.6M114.6 70.5l-.8 1.6M115.1 70.5l1.8 1.6M115.9 70.6l-1.3 2.2M116.5 70.5l2.1 2M117.3 70.5l-.8 1.4M118.1 70.5l-1.3 2.4M118.7 70.5l2.5 2.2M119.1 70.5l-1 1.8M119.6 70.6l1.8 1.3"/>
<path d="M120.2 70.5l-.8 1.5M120.5 65.5v24.2M120.7 70.5l2.7 2.2M121.4 70.5l-1.3 2.4M122 70.5l1.8 1.6M122.6 70.5l-.8 1.6M123.1 70.5l1.8 1.6M123.9 70.6l-1.3 2.2M124.4 70.5l2.2 2M125.3 70.5l-.9 1.4M126.1 70.5l-1.3 2.4M126.7 70.5l2.6 2.2"/>
<path d="M127.1 70.5l-.9 1.8M127.6 70.6l1.8 1.3M128.2 70.5l-.8 1.5M128.7 70.5l2.7 2.2M129.4 70.5l-1.3 2.4M130 70.5l1.8 1.6M130.6 70.5l-.8 1.6M131.1 70.5l1.8 1.6M131.9 70.6l-1.3 2.2M132.4 70.5l2.2 2M133.3 70.5l-.9 1.4M134.1 70.5l-1.3 2.4"/>
<path d="M134.7 70.5l2.5 2.2M135.1 70.5l-1 1.8M135.6 70.6l1.8 1.3M136.2 70.5l-.8 1.5M136.7 70.5l2.7 2.2M137.4 70.5l-1.4 2.4M138 70.5l1.8 1.6M138.6 70.5l-.8 1.6M139.1 70.5l1.8 1.6M139.9 70.6l-1.3 2.2M140.4 70.5l2.2 2M141.3 70.5l-.9 1.4"/>
<path d="M142.1 70.5l-1.3 2.4M142.7 70.5l2.5 2.2M143.1 70.5l-1 1.8M143.6 70.6l1.8 1.3M144.2 70.5l-.8 1.5M144.7 70.5l2.7 2.2M145.4 70.5l-1.4 2.4M145.9 70.5l1.9 1.6M146.6 70.5l-.8 1.6M147.1 70.5l1.8 1.6M147.8 70.6l-1.2 2.2M148.4 70.5l2.2 2"/>
<path d="M149.3 70.5l-.9 1.4M150.1 70.5l-1.3 2.4M150.7 70.5l2.5 2.2M151.1 70.5l-1 1.8M151.6 70.6l1.8 1.3M152.2 70.5l-.8 1.5M152.7 70.5l2.7 2.2M153.4 70.5l-1.4 2.4M154 70.5l1.8 1.6M154.6 70.5l-.8 1.6M155 70.5l1.9 1.6M155.9 70.6l-1.3 2.2"/>
<path d="M156.4 70.5l2.2 2M157.3 70.5l-.9 1.4M158.1 70.5l-1.3 2.4M158.7 70.5l2.5 2.2M159.1 70.5l-1 1.8M159.6 70.6l1.8 1.3M160.2 70.5l-.8 1.5M160.7 70.5l2.7 2.2M161.3 64.4l.3-.1a.57 .57 0 0 1 .6 .5 .59 .59 0 0 1-.9-.4zM161.4 70.5l-1.3 2.4M161.7 65.6l.6-.1-.3 .3h-.4zM161.9 66.2l.2-.2a1.12 1.12 0 0 1 1.1-.4 1.24 1.24 0 0 1-1.3 .7z"/>
<path d="M162 70.5l1.8 1.6M162.4 63.8l.6-.4a.93 .93 0 0 1 1.1-.2 1.52 1.52 0 0 1-1.8 1zM162.6 70.5l-.8 1.6M162.6 66.6l.6-.3a.41 .41 0 0 1-.6 .3zM162.7 64.7l.3-.2 .3-.1a.85 .85 0 0 1-.9 .9v-.2zM163.1 70.5l1.8 1.6M163.2 65.3l.6-.3a.39 .39 0 0 1-.6 .3zM163.4 62.7l.6-.3a.4 .4 0 0 1-.6 .3zM163.5 65.7l.5-.4a.97 .97 0 0 1 1.1-.2 1.45 1.45 0 0 1-1.8 1zM163.8 64.3l.5-.4a.93 .93 0 0 1 1.1-.2 1.52 1.52 0 0 1-1.7 1zM163.9 70.6l-1.3 2.2M164.1 66.2h.5l.3 .5a.57 .57 0 0 1-.8-.5z"/>
<path d="M164.1 62.9a1.42 1.42 0 0 1 1.4-.6 1.32 1.32 0 0 1-1.4 .7zM164.3 63.5l.6-.1-.3 .2-.4 .1zM164.4 70.5l2.2 2M165 65.8a.85 .85 0 0 1 1-.3 .88 .88 0 0 1-1.2 .7zM165.1 63.1l.3-.1 .4 .3 .1 .2-.3 .1a.57 .57 0 0 1-.5-.5zM165.1 64.8l.6-.3a.42 .42 0 0 1-.6 .3zM165.3 70.5l-.9 1.4M165.4 64.2l.3-.2 .4-.1-.3 .3-.3 .1zM166.1 70.5l-1.3 2.4M166.7 70.5l2.5 2.2M167.1 70.5l-1 1.8M167.6 70.6l1.8 1.3"/>
<path d="M168.2 70.5l-.8 1.5M168.7 70.5l2.7 2.2M169.4 70.5l-1.4 2.4M169.9 70.5l1.9 1.6M170.5 65.5v24.2M170.6 70.5l-.8 1.6M171.1 70.5l1.8 1.6M171.8 70.6l-1.2 2.2M172.4 70.5l2.2 2M173.3 70.5l-.9 1.4M174.1 70.5l-1.3 2.4M174.7 70.5l2.5 2.2"/>
<path d="M175.1 70.5l-1 1.8M175.6 70.6l1.8 1.3M176.2 70.5l-.8 1.5M176.7 70.5l2.7 2.2M177.4 70.5l-1.4 2.4M177.9 70.5l1.9 1.6M178.6 70.5l-.8 1.6M179 70.5l1.9 1.6M179.8 70.6l-1.2 2.2M180.4 70.5l2.2 2M181.3 70.5l-.9 1.4M182.1 70.5l-1.3 2.4"/>
<path d="M182.7 70.5l2.5 2.2M183.1 70.5l-1 1.8M183.6 70.6l1.7 1.3M184.1 70.5l-.7 1.5M184.7 70.5l2.7 2.2M185.3 70.5l-1.3 2.4M185.9 70.5l1.8 1.6M186.5 70.5l-.7 1.6M187 70.5l1.9 1.6M187.9 70.6l-1.3 2.2M188.4 70.5l2.2 2M189.3 70.5l-.9 1.4"/>
<path d="M190.1 70.5l-1.3 2.4M190.7 70.5l2.5 2.2M191.1 70.5l-1 1.8M191.6 70.6l1.8 1.3M192.2 70.5l-.9 1.5M192.7 70.5l2.7 2.2M193.4 70.5l-1.4 2.4M193.9 70.5l1.6 1.4M194.6 70.5l-.9 1.6M195.1 70.5l.4 .4M195.5 71.7v18M195.5 71.1l-.9 1.7"/>
<path d="M195.6 66.1l2 2.2M195.6 64.7l1.6 1.9M195.6 63.6l1.6 1.8M195.6 62.4l2.2 2.7M195.6 60.4l2.2 2.5M195.6 70.4h.1M195.6 68.4l1.8 2M195.6 61.3l1.4 1.8M195.6 69.3l.9 1.1M197 66.1l-1.5 .9M197 61.1l-1.4 .8M197 69.1l-1.4 .7"/>
<path d="M197.2 63.5l-1.6 .7M197.4 67.8l-1.9 1M197.9 64.3l-2.3 1.2M197.9 66.5l-2.4 1.3M198 69.7l-1.3 .7M198 61.7l-2.4 1.4M14.7 88.5h16.7M17.2 87.8l-2.5 .7 2.5 .6M28.9 87.8l2.5 .7-2.5 .6M32.7 94.6h25.5M56.4 88.5h16.6M58.9 87.8l-2.5 .7 2.5 .6"/>
<path d="M70.6 87.8l2.4 .7-2.4 .6M95.6 88.5h16.6M98.1 87.9l-2.5 .6 2.5 .6M109.7 87.9l2.5 .6-2.5 .6M120.5 88.5h50M123 87.8l-2.5 .7 2.5 .6M124.4 94.5h42.7M168 87.8l2.5 .7-2.5 .6M178.9 88.5h16.6M181.4 87.8l-2.5 .7 2.5 .6M193 87.8l2.5 .7-2.5 .6M9 112.5h193.8v73h-193.8z"/>
<path d="M15.8 112.5v66M67.7 112.5v66M111 112.5v66M120.6 116.1l-.3 .9M125.7 112.5v66M148.2 112.5v66M9 120.2h193.8M9 130h193.8M9 139.7h193.8M179.7 121.8l-.3 .7M179.7 131.5l-.3 .8M180.3 121.8l-.3 .7"/>
<path d="M180.3 131.5l-.3 .8M183.2 121.8l-.3 .7M183.2 131.5l-.3 .8M183.8 121.8l-.3 .7M183.8 131.5l-.3 .8M9 149.4h193.8M9 159.1h193.8M9 168.8h193.8M9 178.5h193.8M181.5 163.5l-.3 .7M182 163.5l-.3 .7M191.9 163.5l-.2 .7"/>
<path d="M192.5 163.5l-.3 .7M11.4 191.8h33.4M157.2 210.8l-.5 1M157.9 210.8l-.3 1M182.1 210.8l-.3 1M183 210.8l-.5 1M42.7 230.2a.79 .79 0 0 0-.9-.1 1.51 1.51 0 0 0 .3 2.4l.5-.1a.72 .72 0 0 0-.1-1.2 .72 .72 0 0 0-1 .7M44.3 234.5l.4-.1 .1 .3-.3 .1zM44.5 235.7h.2l.1 .1-.1 .3-.4-.1zM44.5 235.8h.2v.2h-.2zM44.5 234.5h.2v.2zM55.2 237.6h-1.2l-.1 1.1 .5-.2a.81 .81 0 0 1 .9 1.1 .81 .81 0 0 1-1.4 .1"/>
<path d="M18.9 248h23.4M26.6 256.9l.6-.6v2.5M6.8 272.5h197M58.7 272.5v21.9M84.7 267l-.4 1M85.5 267l-.4 1M109.7 267l-.4 1M110.5 267l-.4 1M110.6 277.4h48.8M110.6 272.5v21.9M135 272.5v14.6M159.4 272.5v21.9"/>
<path d="M203.8 267.1v27.3h-92.7M6.8 283.5h51.9M110.6 282.3h48.8M110.6 287.1h48.8M152.4 287.1v7.3M165.1 283.7l1.1 .2M165.1 283.7v1.4l.2 1.5M165.1 283.7h.1M165.2 283.3l-.1 .4M165.2 283.3l1 .3M165.2 283.4h.1M165.3 286.6v.3"/>
<path d="M165.3 286.9l.6 2.3M165.4 287h.1M165.9 289.2h.1M165.9 289.2l.1 .3M166 289.5h.1M166.1 286.6h.1M166.1 286.6v.2M166.1 286.8l.3 2.2M166.1 286.6h-.8M166.1 286.8l-.8 .1M166.1 286.8v.1M166.2 283.9l-.1 2.7"/>
<path d="M166.2 283.9h.1M166.2 280.9l.8 1.2M166.2 280.9a4.2 4.2 0 0 0-1 2.4M166.2 280.9h.1M166.2 283.6v.3M166.2 283.6h.1M166.4 289l.1 .3M166.4 289l-.5 .2M166.4 289h.1M166.4 280.7h.1M166.4 280.7l.8 1.2M166.4 280.7l-.2 .2"/>
<path d="M166.5 289.3v.2l-.4 .3-.1-.3M166.5 289.3h.1M166.5 289.3l-.5 .2M166.6 291h.1M166.9 290.7v.1M166.9 290.8l-.4-1.2-.3 .3 .4 1.1M166.9 290.8l-.3 .2M167 282.1l-.5 .7-.3 .8M167 282.1h.1M167.2 281.9l-.2 .2M167.2 281.9h.1M167.7 284.3l5-3.7-4.1 3.7 2.5 1.7-5.6 4.4 4.7-4.4z"/>
<path d="M168.6 280.2a3 3 0 0 0-2.2 .5M168.6 280.2h.3M168.6 280.2l.1 1M168.6 280.2h.1M168.7 281.2h.1M168.7 281.2a2.49 2.49 0 0 0-1.5 .7M168.9 280.2h.1M168.9 280.2v1M168.9 280.2l2.1 .7M168.9 281.2h-.2M168.9 281.2l2 .3M168.9 281.2h.1"/>
<path d="M170.9 281.5h.1M170.9 281.5l.2 .1M171 280.9h.1M171 280.9l-.1 .6M171 280.9l.2 .1M171.1 281.6h.1M171.2 281l-.1 .6M171.2 281l.6 .3-.5 .4-.2-.1M171.2 281h.1M172.7 282.3h.1M172.7 282.3l.2 .1M172.9 281.9h-.1"/>
<path d="M172.9 281.9l-1-.6-.4 .4 1.2 .6M172.9 281.9l.2 .1M172.9 281.9l-.2 .4M172.9 282.4h.1M172.9 282.4l.6 .3M173.1 282h.1M173.1 282l.5 .4M173.1 282l-.2 .4M173.5 282.7h.1M173.6 282.4l-.1 .3M173.7 282.4h.1"/>
<circle cx="43.9" cy="34" r=".18"/>
<circle cx="43.9" cy="29.9" r=".18"/>
<circle cx="53.2" cy="21.7" r=".26"/>
<circle cx="64.9" cy="30.3" r="3.2"/>
<circle cx="119.2" cy="37.8" r=".18"/>
<circle cx="120.5" cy="37.8" r=".18"/>
<circle cx="140.8" cy="28" r="3.2"/>
<circle cx="147.1" cy="28" r="3.2"/>
<circle cx="153.4" cy="28" r="3.2"/>
<circle cx="171.9" cy="37.8" r=".18"/>
<circle cx="43.9" cy="49.5" r=".18"/>
<circle cx="64.9" cy="49.5" r="3.2"/>
<circle cx="44.8" cy="79.4" r="3.2"/>
<circle cx="140.8" cy="62.4" r="3.2"/>
<circle cx="147.1" cy="62.4" r="3.2"/>
<circle cx="153.4" cy="62.4" r="3.2"/>
</g>
<path d="M43.9 64.3v-51.9M120.5 64.3v-51.9M170.5 64.3v-51.9" fill="none" stroke="#000" stroke-width=".17" stroke-dasharray="2.8 1.1 .7 1.1" stroke-linecap="butt"/>
<path d="M13.1 20.5h61.6M93.9 20.5h106.1M194.5 50.2v19.2M15.8 69.4h56.6M15.8 62.1v7.3M72.4 69.4v-7.3M96.6 69.4h6.9M96.6 62.1v7.3M110.3 69.4h84.2" fill="none" stroke="#000" stroke-width=".17" stroke-dasharray="4.2 1.4" stroke-linecap="butt"/>
<g fill="#000">
<path d="M110.6 282.2h.1v.1h-.1z" fill-rule="evenodd"/>
<path d="M170.8 281.5h.2l-.1 .1z" fill-rule="evenodd"/>
<path d="M172.6 282.2l.2 .1z" fill-rule="evenodd"/>
</g>
<g font-size="2.9">
<text x="32.7" y="94.1">SIDE VIEW</text>
<text x="124.4" y="93.9">FRONT ELEVATION</text>
</g>
<g font-size="2.5">
<text x="20.2" y="11.4">LEVEL</text>
<text x="20.2" y="7.6">GROUND</text>
<text x="63.6" y="11.4">WHERE REQD.</text>
<text x="63.6" y="7.6">150mm TOP SOIL</text>
<text x="81" y="30" transform="rotate(-90 81 30)">M</text>
<text x="124.2" y="26.7">&quot;B&quot;</text>
<text x="139.8" y="29.3">3</text>
<text x="146.1" y="29.3">4</text>
<text x="152.4" y="29.3">5</text>
<text x="174.2" y="26.7">&quot;B&quot;</text>
<text x="23.7" y="31.4">&quot;B&quot;</text>
<text x="64.1" y="31.6">1</text>
<text x="81" y="32.5" transform="rotate(-90 81 32.5)">U</text>
<text x="81" y="39.4" transform="rotate(-90 81 39.4)">I</text>
<text x="81" y="36" transform="rotate(-90 81 36)">I</text>
<text x="85.8" y="39.7" transform="rotate(-90 85.8 39.7)">POLES)</text>
<text x="81" y="42.1" transform="rotate(-90 81 42.1)">M</text>
<text x="124.3" y="46.1">&quot;C&quot;</text>
<text x="174.3" y="46.1">&quot;C&quot;</text>
<text x="23.7" y="50.6">&quot;C&quot;</text>
<text x="63.9" y="50.7">2</text>
<text x="90.8" y="50.5" transform="rotate(-90 90.8 50.5)">1810</text>
<text x="101.2" y="53" transform="rotate(-90 101.2 53)">1510</text>
<text x="81" y="54.5" transform="rotate(-90 81 54.5)">2500</text>
<text x="85.8" y="54.7" transform="rotate(-90 85.8 54.7)">(BOTH</text>
<text x="139.8" y="63.7">3</text>
<text x="146.1" y="63.7">4</text>
<text x="152.4" y="63.7">5</text>
<text x="107.1" y="75" transform="rotate(-90 107.1 75)">300</text>
<text x="90.8" y="83.3" transform="rotate(-90 90.8 83.3)">500</text>
<text x="16.9" y="87.2">1000*</text>
<text x="58.6" y="87.2">1000*</text>
<text x="97.7" y="87.3">1000*</text>
<text x="141" y="87.2">3000</text>
<text x="181.1" y="87.2">1000*</text>
<text x="49.1" y="101.7">* MINIMUM DISTANCE BETWEEN FACE OF EXCAVATION</text>
<text x="51.3" y="105.5">&amp; STRUCTURE TO ALLOW ACCESS TO PLACE</text>
<text x="51.3" y="109.3">GRANULAR FILL &amp; COMPACT</text>
<text x="16.9" y="117.7">ITEM - DESCRIPTION</text>
<text x="69.4" y="117.7">REFERENCE No.</text>
<text x="165.9" y="117.7">REMARKS</text>
<text x="12" y="125.9">1</text>
<text x="16.9" y="125.9">Foundation Block</text>
<text x="69.5" y="125.9">LSTC/STD/PAR/602</text>
<text x="117.4" y="125.9">2</text>
<text x="133" y="125.9">42</text>
<text x="12" y="135.7">2</text>
<text x="16.9" y="135.7">Foundation Block</text>
<text x="69.5" y="135.7">LSTC/STD/PAR/602</text>
<text x="117.4" y="135.7">2</text>
<text x="133" y="135.7">42</text>
<text x="12" y="145.4">3</text>
<text x="16.9" y="145.4">Square Curved Spacer</text>
<text x="69.5" y="145.4">LSTC/STD/PAR/620</text>
<text x="117.4" y="145.4">4</text>
<text x="133" y="145.4">0.2</text>
<text x="12" y="155.1">4</text>
<text x="16.9" y="155.1">Square Flat Washer</text>
<text x="69.5" y="155.1">LSTC/STD/PAR/619</text>
<text x="117.4" y="155.1">4</text>
<text x="133" y="155.1">0.1</text>
<text x="12" y="164.8">5</text>
<text x="16.9" y="164.8">M20 Bolts x</text>
<text x="69.5" y="164.8">LSTC/STD/GNA/555</text>
<text x="117.4" y="164.8">4</text>
<text x="133" y="164.8">0.5</text>
<text x="12" y="174.5">6</text>
<text x="16.9" y="174.5">Geotextile Membrane</text>
<text x="69.5" y="174.5">__</text>
<text x="117.4" y="174.5">1</text>
<text x="133" y="174.5">__</text>
<text x="12.9" y="183.5">Total Additional Calculated Weight = 172Kg</text>
<text x="11.4" y="191.3">GENERAL NOTES:</text>
<text x="11.4" y="198.8">1.</text>
<text x="16.8" y="198.8">ALL STEELWORK TO BE PROTOTYPE CHECK ERECTED PRIOR TO MASS PRODUCTION.</text>
<text x="11.4" y="206.3">2. ALL DIMENSIONS ARE IN MILLIMETRES.</text>
<text x="11.4" y="213.8">3. MATERIAL LIST INDICATES ADDITIONAL ITEMS REQUIRED WHEN &quot;VERY POOR&quot; SOIL</text>
<text x="13.5" y="217.5">CONDITIONS ARE ENCOUNTERED. THESE FOUNDATIONS CAN ONLY BE</text>
<text x="13.6" y="221.3">INSTALLED IN LEVEL GROUND.</text>
<text x="13.7" y="228.8">TO BE READ IN CONJUNCTION WITH:</text>
<text x="13.7" y="232.5">15_15229_66:</text>
<text x="43" y="232.5">H-POLE INTERMEDIATE STRUCTURE</text>
<text x="13.9" y="236.3">19_15229_67:</text>
<text x="45.7" y="236.3">MATERIAL LIST</text>
<text x="13.6" y="240">LSTC/STD/GNA/555:</text>
<text x="57" y="240">BOLT LENGTH DETERMINATION</text>
<text x="11.4" y="247.5">4.</text>
<text x="13.6" y="251.3">FOR FOUNDATION DESIGN CRITERIA.</text>
<text x="18.9" y="247.5">IMPORTANT:REFER TO LSTC/STD/GNA/779 SHEETS 1 TO 4</text>
<text x="13.7" y="262.5">SHT 2 : FOUNDATION DETAILS / STRUCTURE TYPES.</text>
<text x="13.7" y="258.8">SHT 1</text>
<text x="28.5" y="258.8">: SOIL CLASSIFICATIONS &amp; POLE EMBEDMENT DETAILS.</text>
<text x="13.8" y="266.3">SHT 3 : FACTORS OF SAFETY.</text>
<text x="13.7" y="270">SHT 4 : OUTLINE DESIGN FOR &quot;VERY POOR&quot; SOIL FOUNDATIONS.</text>
</g>
<g font-size="2.3">
<text x="112.9" y="119">REQ'D</text>
<text x="115.2" y="115.4">QTY</text>
<text x="126.9" y="119">EACH (Kg)</text>
<text x="130.6" y="115.4">WEIGHT</text>
</g>
<g font-size="2.2">
<text x="64.9" y="281">ADDITIONAL MATERIAL -</text>
<text x="65.7" y="284.5">'H' POLE INTERMEDIATE</text>
<text x="11.3" y="288.4">CUMNOCK - DERSALLOCH</text>
<text x="27.5" y="291.9">ROUTE</text>
<text x="59.2" y="288">VERY POOR SOIL CONDITIONS</text>
<text x="121.2" y="292.6">16_15229_71</text>
<text x="154.9" y="292.6">A</text>
</g>
<g font-size="1.7">
<text x="149.4" y="123.9">Foundation Block &quot;B&quot; in</text>
<text x="149.4" y="126.8">addition to 15_15229_66</text>
<text x="149.4" y="136.5">addition to 15_15229_66</text>
<text x="149.4" y="133.7">Foundation Block &quot;C&quot; in</text>
<text x="149.4" y="143.4">Curved Washers in</text>
<text x="149.4" y="146.2">addition to 15_15229_66</text>
<text x="149.4" y="155.9">addition to 15_15229_66</text>
<text x="149.4" y="153.1">Flat Washers in</text>
<text x="149.4" y="165.7">Foundation Blocks &quot;B &amp; C&quot;</text>
<text x="149.4" y="162.8">M20 Bolts to attach additional</text>
<text x="149.4" y="172.5">Place in Bottom of Excavation</text>
<text x="149.4" y="175.4">prior to Granular Backfill</text>
<text x="122.2" y="275">NTS</text>
<text x="149.3" y="275.8">A4</text>
<text x="117.1" y="280.9">15/09/2015</text>
<text x="148.9" y="280.9">OC</text>
<text x="122.2" y="285.8">JDH</text>
<text x="149" y="285.7">KM</text>
</g>
<g font-size="1.3">
<text x="161.9" y="10.5">A</text>
<text x="168.3" y="10.5">15/09/15</text>
<text x="176.9" y="6.2">FIRST ISSUE</text>
<text x="182.4" y="10.4">JDH</text>
<text x="190.6" y="10.5">OC</text>
<text x="198.4" y="10.5">KM</text>
<text x="47.1" y="165.6">Pole Diameter</text>
<text x="47.1" y="163.4">Length To Suit</text>
</g>
<text font-size="1.2" x="160.5" y="277.8">LS TRANSMISSION CONSULTANCY LIMITED</text>
<g font-size="1.1">
<text x="7.8" y="274.5">CLIENT</text>
<text x="59.4" y="274.5">TITLE</text>
<text x="111.1" y="274.1">SCALE</text>
<text x="135.5" y="274.1">ORIGINAL SIZE</text>
<text x="111.2" y="279">DATE</text>
<text x="135.5" y="279">CHECKED</text>
<text x="7.7" y="285.4">SPECIFICATION</text>
<text x="111.1" y="283.9">DRAWN</text>
<text x="135.4" y="283.9">APPROVED</text>
<text x="111.3" y="288.8">DRAWING NUMBER</text>
<text x="152.9" y="288.8">REV</text>
</g>
<g font-size="1">
<text x="160.8" y="3.9">DESCRIPTION</text>
<text x="165.6" y="8.6">DATE</text>
<text x="179.5" y="8.7">BY</text>
<text x="188.1" y="8.7">CHKD</text>
<text x="196" y="8.7">APPD</text>
<text x="186.6" y="279.8">Yorkshire House</text>
<text x="185.6" y="284.8">Little Driffield</text>
<text x="187.6" y="287.3">East Yorkshire</text>
<text x="192.6" y="282.3">York Road</text>
<text x="189.7" y="292.3">01377 253617</text>
<text x="193.6" y="289.8">YO25 5XA</text>
</g>
<text font-size=".8" x="111.8" y="276.8">(UNLESS OTHERWISE STATED)</text>
</svg>
